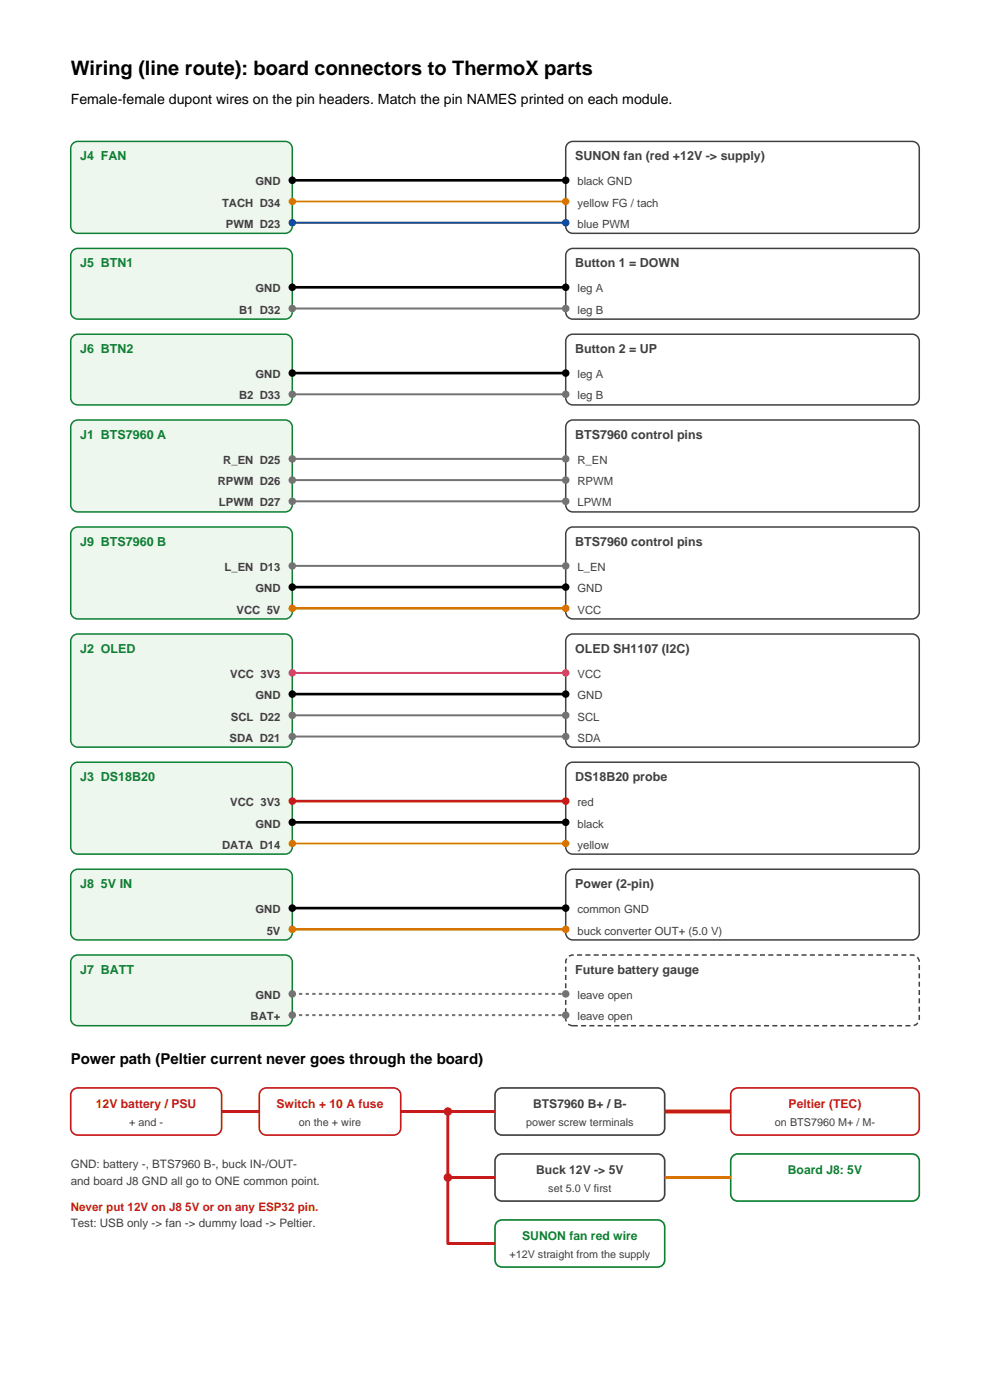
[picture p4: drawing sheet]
<svg xmlns="http://www.w3.org/2000/svg" width="210mm" height="297mm" viewBox="0 0 210 297" stroke-linecap="round" stroke-linejoin="round" font-family="sans-serif">
<path d="M15.6 30.3l.9-.3h44a1.5 1.5 0 0 1 1.5 1.5v16.5a1.5 1.5 0 0 1-1.5 1.5h-44a1.5 1.5 0 0 1-1.5-1.5v-16.5l.1-.5z" fill-rule="evenodd" fill="#edf7ed" stroke="#0d8033" stroke-width=".32"/>
<path d="M120.6 30.3l.9-.3h72a1.5 1.5 0 0 1 1.5 1.5v16.5a1.5 1.5 0 0 1-1.5 1.5h-72a1.5 1.5 0 0 1-1.5-1.5v-16.5l.1-.5z" fill-rule="evenodd" fill="#fff" stroke="#404040" stroke-width=".32"/>
<path d="M62 38.2h58" fill="none" stroke="#000" stroke-width=".56"/>
<g fill="#000">
<circle cx="62" cy="38.2" r=".8"/>
<circle cx="120" cy="38.2" r=".8"/>
</g>
<path d="M62 42.7h58" fill="none" stroke="#d9ad00" stroke-width=".42"/>
<g fill="#d9ad00">
<circle cx="62" cy="42.7" r=".8"/>
<circle cx="120" cy="42.7" r=".8"/>
</g>
<path d="M62 47.2h58" fill="none" stroke="#0d4da6" stroke-width=".42"/>
<g fill="#0d4da6">
<circle cx="62" cy="47.2" r=".8"/>
<circle cx="120" cy="47.2" r=".8"/>
</g>
<path d="M15.3 53.3l.7-.5 .5-.1h44a1.5 1.5 0 0 1 1.5 1.5v12a1.5 1.5 0 0 1-1.5 1.5h-44a1.5 1.5 0 0 1-1.5-1.5v-12z" fill-rule="evenodd" fill="#edf7ed" stroke="#0d8033" stroke-width=".32"/>
<path d="M120.3 53.3l.7-.5 .5-.1h72a1.5 1.5 0 0 1 1.5 1.5v12a1.5 1.5 0 0 1-1.5 1.5h-72a1.5 1.5 0 0 1-1.5-1.5v-12z" fill-rule="evenodd" fill="#fff" stroke="#404040" stroke-width=".32"/>
<path d="M62 61h58" fill="none" stroke="#000" stroke-width=".56"/>
<g fill="#000">
<circle cx="62" cy="60.9" r=".8"/>
<circle cx="120" cy="60.9" r=".8"/>
</g>
<path d="M62 65.5h58" fill="none" stroke="#737373" stroke-width=".42"/>
<g fill="#737373">
<circle cx="62" cy="65.4" r=".8"/>
<circle cx="120" cy="65.4" r=".8"/>
</g>
<path d="M15.6 71.2l.9-.3h44a1.5 1.5 0 0 1 1.5 1.5v12a1.5 1.5 0 0 1-1.5 1.5h-44a1.5 1.5 0 0 1-1.5-1.5v-12l.1-.5z" fill-rule="evenodd" fill="#edf7ed" stroke="#0d8033" stroke-width=".32"/>
<path d="M120.6 71.2l.9-.3h72a1.5 1.5 0 0 1 1.5 1.5v12a1.5 1.5 0 0 1-1.5 1.5h-72a1.5 1.5 0 0 1-1.5-1.5v-12l.1-.5z" fill-rule="evenodd" fill="#fff" stroke="#404040" stroke-width=".32"/>
<path d="M62 79.1h58" fill="none" stroke="#000" stroke-width=".56"/>
<g fill="#000">
<circle cx="62" cy="79.1" r=".8"/>
<circle cx="120" cy="79.1" r=".8"/>
</g>
<path d="M62 83.6h58" fill="none" stroke="#737373" stroke-width=".42"/>
<g fill="#737373">
<circle cx="62" cy="83.6" r=".8"/>
<circle cx="120" cy="83.6" r=".8"/>
</g>
<path d="M15.3 89.7l.7-.5 .5-.1h44a1.5 1.5 0 0 1 1.5 1.5v16.5a1.5 1.5 0 0 1-1.5 1.5h-44a1.5 1.5 0 0 1-1.5-1.5v-16.5z" fill-rule="evenodd" fill="#edf7ed" stroke="#0d8033" stroke-width=".32"/>
<path d="M120.3 89.7l.7-.5 .5-.1h72a1.5 1.5 0 0 1 1.5 1.5v16.5a1.5 1.5 0 0 1-1.5 1.5h-72a1.5 1.5 0 0 1-1.5-1.5v-16.5z" fill-rule="evenodd" fill="#fff" stroke="#404040" stroke-width=".32"/>
<path d="M62 97.4h58" fill="none" stroke="#737373" stroke-width=".42"/>
<g fill="#737373">
<circle cx="62" cy="97.3" r=".8"/>
<circle cx="120" cy="97.3" r=".8"/>
</g>
<path d="M62 101.9h58" fill="none" stroke="#737373" stroke-width=".42"/>
<g fill="#737373">
<circle cx="62" cy="101.8" r=".8"/>
<circle cx="120" cy="101.8" r=".8"/>
</g>
<path d="M62 106.4h58" fill="none" stroke="#737373" stroke-width=".42"/>
<g fill="#737373">
<circle cx="62" cy="106.3" r=".8"/>
<circle cx="120" cy="106.3" r=".8"/>
</g>
<path d="M15.6 112.1l.9-.3h44a1.5 1.5 0 0 1 1.5 1.5v16.5a1.5 1.5 0 0 1-1.5 1.5h-44a1.5 1.5 0 0 1-1.5-1.5v-16.5l.1-.5z" fill-rule="evenodd" fill="#edf7ed" stroke="#0d8033" stroke-width=".32"/>
<path d="M120.6 112.1l.9-.3h72a1.5 1.5 0 0 1 1.5 1.5v16.5a1.5 1.5 0 0 1-1.5 1.5h-72a1.5 1.5 0 0 1-1.5-1.5v-16.5l.1-.5z" fill-rule="evenodd" fill="#fff" stroke="#404040" stroke-width=".32"/>
<path d="M62 120h58" fill="none" stroke="#737373" stroke-width=".42"/>
<g fill="#737373">
<circle cx="62" cy="120" r=".8"/>
<circle cx="120" cy="120" r=".8"/>
</g>
<path d="M62 124.6h58" fill="none" stroke="#000" stroke-width=".56"/>
<g fill="#000">
<circle cx="62" cy="124.5" r=".8"/>
<circle cx="120" cy="124.5" r=".8"/>
</g>
<path d="M62 129.1h58" fill="none" stroke="#d97300" stroke-width=".56"/>
<g fill="#d97300">
<circle cx="62" cy="129" r=".8"/>
<circle cx="120" cy="129" r=".8"/>
</g>
<path d="M15.6 134.8l.9-.3h44a1.5 1.5 0 0 1 1.5 1.5v21a1.5 1.5 0 0 1-1.5 1.5h-44a1.5 1.5 0 0 1-1.5-1.5v-21l.1-.5z" fill-rule="evenodd" fill="#edf7ed" stroke="#0d8033" stroke-width=".32"/>
<path d="M120.6 134.8l.9-.3h72a1.5 1.5 0 0 1 1.5 1.5v21a1.5 1.5 0 0 1-1.5 1.5h-72a1.5 1.5 0 0 1-1.5-1.5v-21l.1-.5z" fill-rule="evenodd" fill="#fff" stroke="#404040" stroke-width=".32"/>
<path d="M62 142.7h58" fill="none" stroke="#d9338c" stroke-width=".42"/>
<g fill="#d9338c">
<circle cx="62" cy="142.7" r=".8"/>
<circle cx="120" cy="142.7" r=".8"/>
</g>
<path d="M62 147.3h58" fill="none" stroke="#000" stroke-width=".56"/>
<g fill="#000">
<circle cx="62" cy="147.2" r=".8"/>
<circle cx="120" cy="147.2" r=".8"/>
</g>
<path d="M62 151.7h58" fill="none" stroke="#737373" stroke-width=".42"/>
<g fill="#737373">
<circle cx="62" cy="151.7" r=".8"/>
<circle cx="120" cy="151.7" r=".8"/>
</g>
<path d="M62 156.2h58" fill="none" stroke="#737373" stroke-width=".42"/>
<g fill="#737373">
<circle cx="62" cy="156.2" r=".8"/>
<circle cx="120" cy="156.2" r=".8"/>
</g>
<path d="M15.6 162l.9-.3h44a1.5 1.5 0 0 1 1.5 1.5v16.5a1.5 1.5 0 0 1-1.5 1.5h-44a1.5 1.5 0 0 1-1.5-1.5v-16.5l.1-.5z" fill-rule="evenodd" fill="#edf7ed" stroke="#0d8033" stroke-width=".32"/>
<path d="M120.6 162l.9-.3h72a1.5 1.5 0 0 1 1.5 1.5v16.5a1.5 1.5 0 0 1-1.5 1.5h-72a1.5 1.5 0 0 1-1.5-1.5v-16.5l.1-.5z" fill-rule="evenodd" fill="#fff" stroke="#404040" stroke-width=".32"/>
<path d="M62 170h58" fill="none" stroke="#c71a1a" stroke-width=".56"/>
<g fill="#c71a1a">
<circle cx="62" cy="169.9" r=".8"/>
<circle cx="120" cy="169.9" r=".8"/>
</g>
<path d="M62 174.5h58" fill="none" stroke="#000" stroke-width=".56"/>
<g fill="#000">
<circle cx="62" cy="174.4" r=".8"/>
<circle cx="120" cy="174.4" r=".8"/>
</g>
<path d="M62 179h58" fill="none" stroke="#d9ad00" stroke-width=".42"/>
<g fill="#d9ad00">
<circle cx="62" cy="178.9" r=".8"/>
<circle cx="120" cy="178.9" r=".8"/>
</g>
<path d="M15.6 184.7l.9-.3h44a1.5 1.5 0 0 1 1.5 1.5v12a1.5 1.5 0 0 1-1.5 1.5h-44a1.5 1.5 0 0 1-1.5-1.5v-12l.1-.5z" fill-rule="evenodd" fill="#edf7ed" stroke="#0d8033" stroke-width=".32"/>
<path d="M120.6 184.7l.9-.3h72a1.5 1.5 0 0 1 1.5 1.5v12a1.5 1.5 0 0 1-1.5 1.5h-72a1.5 1.5 0 0 1-1.5-1.5v-12l.1-.5z" fill-rule="evenodd" fill="#fff" stroke="#404040" stroke-width=".32"/>
<path d="M62 192.6h58" fill="none" stroke="#000" stroke-width=".56"/>
<g fill="#000">
<circle cx="62" cy="192.6" r=".8"/>
<circle cx="120" cy="192.6" r=".8"/>
</g>
<path d="M62 197.1h58" fill="none" stroke="#d97300" stroke-width=".56"/>
<g fill="#d97300">
<circle cx="62" cy="197.1" r=".8"/>
<circle cx="120" cy="197.1" r=".8"/>
</g>
<path d="M15.6 202.9l.9-.3h44a1.5 1.5 0 0 1 1.5 1.5v12a1.5 1.5 0 0 1-1.5 1.5h-44a1.5 1.5 0 0 1-1.5-1.5v-12l.1-.5z" fill-rule="evenodd" fill="#edf7ed" stroke="#0d8033" stroke-width=".32"/>
<path d="M120.6 202.9l.9-.3h72a1.5 1.5 0 0 1 1.5 1.5v12a1.5 1.5 0 0 1-1.5 1.5h-72a1.5 1.5 0 0 1-1.5-1.5v-12l.1-.5z" fill-rule="evenodd" fill="#fff" stroke="#404040" stroke-width=".32" stroke-dasharray="1.1 .7" stroke-linecap="butt"/>
<path d="M62 210.9h58" fill="none" stroke="#737373" stroke-width=".42" stroke-dasharray=".7 .7" stroke-linecap="butt"/>
<g fill="#737373">
<circle cx="62" cy="210.8" r=".8"/>
<circle cx="120" cy="210.8" r=".8"/>
</g>
<path d="M62 215.4h58" fill="none" stroke="#737373" stroke-width=".42" stroke-dasharray=".7 .7" stroke-linecap="butt"/>
<g fill="#737373">
<circle cx="62" cy="215.3" r=".8"/>
<circle cx="120" cy="215.3" r=".8"/>
</g>
<g fill="#fff" stroke="#c71a1a" stroke-width=".35">
<path d="M15.3 231.4l.7-.5 .5-.1h29a1.5 1.5 0 0 1 1.5 1.5v7a1.5 1.5 0 0 1-1.5 1.5h-29a1.5 1.5 0 0 1-1.5-1.5v-7z" fill-rule="evenodd"/>
<path d="M55.3 231.4l.7-.5 .5-.1h27a1.5 1.5 0 0 1 1.5 1.5v7a1.5 1.5 0 0 1-1.5 1.5h-27a1.5 1.5 0 0 1-1.5-1.5v-7z" fill-rule="evenodd"/>
<path d="M155.3 231.4l.7-.5 .5-.1h37a1.5 1.5 0 0 1 1.5 1.5v7a1.5 1.5 0 0 1-1.5 1.5h-37a1.5 1.5 0 0 1-1.5-1.5v-7z" fill-rule="evenodd"/>
</g>
<g fill="#fff" stroke="#404040" stroke-width=".35">
<path d="M105.3 231.4l.7-.5 .5-.1h33a1.5 1.5 0 0 1 1.5 1.5v7a1.5 1.5 0 0 1-1.5 1.5h-33a1.5 1.5 0 0 1-1.5-1.5v-7z" fill-rule="evenodd"/>
<path d="M105.3 245.4l.7-.5 .5-.1h33a1.5 1.5 0 0 1 1.5 1.5v7a1.5 1.5 0 0 1-1.5 1.5h-33a1.5 1.5 0 0 1-1.5-1.5v-7z" fill-rule="evenodd"/>
</g>
<g fill="#fff" stroke="#0d8033" stroke-width=".35">
<path d="M155.6 245.1l.9-.3h37a1.5 1.5 0 0 1 1.5 1.5v7a1.5 1.5 0 0 1-1.5 1.5h-37a1.5 1.5 0 0 1-1.5-1.5v-7l.1-.5z" fill-rule="evenodd"/>
<path d="M105.3 259.4l.7-.5 .5-.1h33a1.5 1.5 0 0 1 1.5 1.5v7a1.5 1.5 0 0 1-1.5 1.5h-33a1.5 1.5 0 0 1-1.5-1.5v-7z" fill-rule="evenodd"/>
</g>
<path d="M47 235.8h8M85 235.8h20M95 235.8v28h10M95 249.8h10" fill="none" stroke="#c71a1a" stroke-width=".63" stroke-linecap="butt"/>
<path d="M141 235.8h14" fill="none" stroke="#c71a1a" stroke-width=".85" stroke-linecap="butt"/>
<path d="M141 249.8h14" fill="none" stroke="#d97300" stroke-width=".63" stroke-linecap="butt"/>
<g fill="#c71a1a">
<circle cx="95" cy="235.8" r=".9"/>
<circle cx="95" cy="249.8" r=".9"/>
</g>
<text font-size="4.2" x="15" y="16">Wiring (line route): board connectors to ThermoX parts</text>
<text font-size="3.2" x="15" y="225.8">Power path (Peltier current never goes through the board)</text>
<text font-size="3" x="15" y="22">Female-female dupont wires on the pin headers. Match the pin NAMES printed on each module.</text>
<g font-size="2.6" fill="#0d8033">
<text x="17" y="34">J4 FAN</text>
<text x="17" y="56.7">J5 BTN1</text>
<text x="17" y="74.9">J6 BTN2</text>
<text x="17" y="93.1">J1 BTS7960 A</text>
<text x="17" y="115.8">J9 BTS7960 B</text>
<text x="17" y="138.5">J2 OLED</text>
<text x="17" y="165.7">J3 DS18B20</text>
<text x="17" y="188.4">J8 5V IN</text>
<text x="17" y="206.6">J7 BATT</text>
<text x="167.1" y="249.1">Board J8: 5V</text>
<text x="110.8" y="263.1">SUNON fan red wire</text>
</g>
<g font-size="2.6" fill="#404040">
<text x="122" y="34">SUNON fan (red +12V -&gt; supply)</text>
<text x="122" y="56.7">Button 1 = DOWN</text>
<text x="122" y="74.9">Button 2 = UP</text>
<text x="122" y="93.1">BTS7960 control pins</text>
<text x="122" y="115.8">BTS7960 control pins</text>
<text x="122" y="138.5">OLED SH1107 (I2C)</text>
<text x="122" y="165.7">DS18B20 probe</text>
<text x="122" y="188.4">Power (2-pin)</text>
<text x="122" y="206.6">Future battery gauge</text>
<text x="113.1" y="235.1">BTS7960 B+ / B-</text>
<text x="113.7" y="249.1">Buck 12V -&gt; 5V</text>
</g>
<g font-size="2.6" fill="#c71a1a">
<text x="20.3" y="235.1">12V battery / PSU</text>
<text x="58.7" y="235.1">Switch + 10 A fuse</text>
<text x="167.3" y="235.1">Peltier (TEC)</text>
</g>
<g font-size="2.5" fill="#404040">
<text x="15" y="247.8">GND: battery -, BTS7960 B-, buck IN-/OUT-</text>
<text x="15" y="251.3">and board J8 GND all go to ONE common point.</text>
<text x="15" y="260.3">Test: USB only -&gt; fan -&gt; dummy load -&gt; Peltier.</text>
</g>
<text font-size="2.5" fill="#c71a1a" x="15" y="256.8">Never put 12V on J8 5V or on any ESP32 pin.</text>
<g font-size="2.4" fill="#404040">
<text x="54.2" y="39.3">GND</text>
<text x="122.5" y="39.3">black GND</text>
<text x="47.1" y="43.8">TACH D34</text>
<text x="122.5" y="43.8">yellow FG / tach</text>
<text x="47.9" y="48.4">PWM D23</text>
<text x="122.5" y="48.4">blue PWM</text>
<text x="54.2" y="62.1">GND</text>
<text x="122.5" y="62.1">leg A</text>
<text x="50.7" y="66.6">B1 D32</text>
<text x="122.5" y="66.6">leg B</text>
<text x="54.2" y="80.3">GND</text>
<text x="122.5" y="80.3">leg A</text>
<text x="50.7" y="84.8">B2 D33</text>
<text x="122.5" y="84.8">leg B</text>
<text x="47.4" y="98.4">R_EN D25</text>
<text x="122.5" y="98.4">R_EN</text>
<text x="46.2" y="103">RPWM D26</text>
<text x="46.4" y="107.4">LPWM D27</text>
<text x="122.5" y="103">RPWM</text>
<text x="122.5" y="107.4">LPWM</text>
<text x="47.6" y="121.2">L_EN D13</text>
<text x="54.2" y="125.7">GND</text>
<text x="122.5" y="121.2">L_EN</text>
<text x="122.5" y="125.7">GND</text>
<text x="50.2" y="130.2">VCC 5V</text>
<text x="122.5" y="130.2">VCC</text>
<text x="48.8" y="143.8">VCC 3V3</text>
<text x="122.5" y="143.8">VCC</text>
<text x="54.2" y="148.3">GND</text>
<text x="122.5" y="148.3">GND</text>
<text x="49" y="152.8">SCL D22</text>
<text x="122.5" y="152.8">SCL</text>
<text x="48.7" y="157.3">SDA D21</text>
<text x="122.5" y="157.3">SDA</text>
<text x="48.8" y="171.1">VCC 3V3</text>
<text x="122.5" y="171.1">red</text>
<text x="54.2" y="175.6">GND</text>
<text x="122.5" y="175.6">black</text>
<text x="47.1" y="180.1">DATA D14</text>
<text x="122.5" y="180.1">yellow</text>
<text x="54.2" y="193.7">GND</text>
<text x="122.5" y="193.7">common GND</text>
<text x="56.6" y="198.2">5V</text>
<text x="122.5" y="198.2">buck converter OUT+ (5.0 V)</text>
<text x="54.2" y="212">GND</text>
<text x="122.5" y="212">leave open</text>
<text x="53.2" y="216.5">BAT+</text>
<text x="122.5" y="216.5">leave open</text>
</g>
<g font-size="2.3" fill="#404040">
<text x="27.4" y="238.8">+ and -</text>
<text x="63.4" y="238.8">on the + wire</text>
<text x="111.6" y="238.8">power screw terminals</text>
<text x="164.4" y="238.8">on BTS7960 M+ / M-</text>
<text x="116.3" y="252.8">set 5.0 V first</text>
<text x="108.1" y="266.8">+12V straight from the supply</text>
</g>
</svg>
